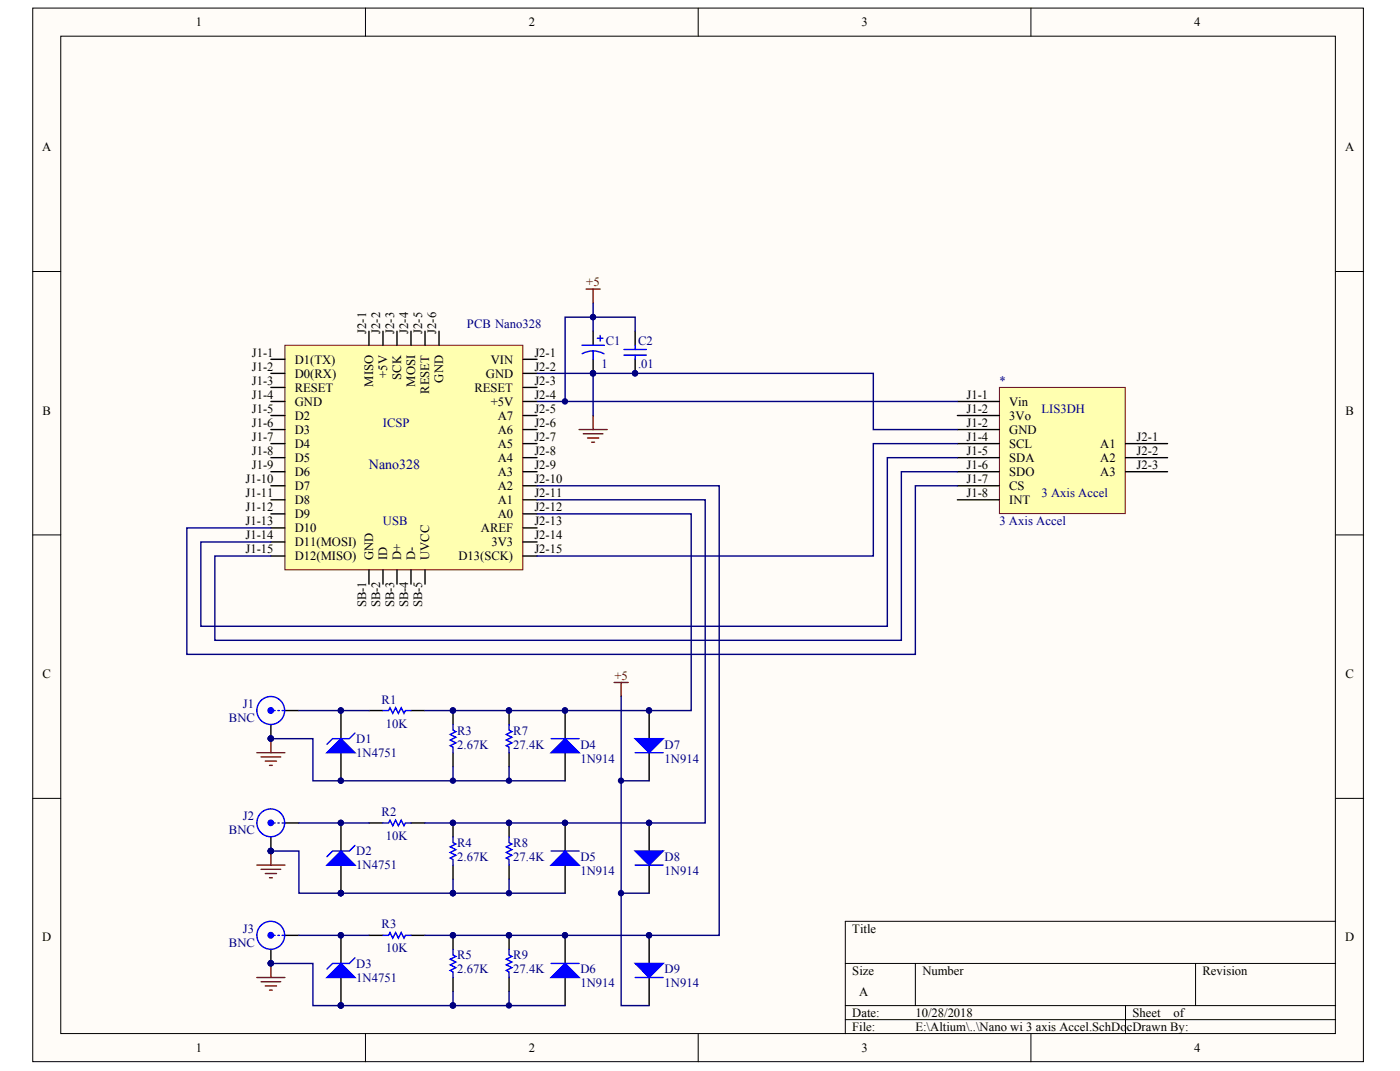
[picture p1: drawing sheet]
<svg xmlns="http://www.w3.org/2000/svg" width="271mm" height="207mm" viewBox="0 0 271 207" stroke-linecap="round" stroke-linejoin="round" font-family="sans-serif">
<g fill="#fffcf8" stroke="#000" stroke-width=".19">
<path d="M6.3 1.6h257.5v203.7h-257.5z"/>
<path d="M11.8 7h246.6v192.8h-246.6z"/>
</g>
<g fill="none" stroke="#000" stroke-width=".19">
<path d="M70.7 1.6v5.4M135.1 1.6v5.4M199.5 1.6v5.4M6.3 52.5h5.5M258.5 52.5h5.4M6.3 103.4h5.5M258.5 103.4h5.4M6.3 154.4h5.5M258.5 154.4h5.4M258.5 178.1h-94.9v21.8M70.7 199.9v5.4M135.1 199.9v5.4"/>
<path d="M163.6 186.3h94.9M163.6 194.4h94.9M163.6 197.2h94.9M177.1 186.3v8.1M199.5 199.9v5.4M217.8 194.4v5.5M231.4 186.3v8.1"/>
</g>
<path d="M55.1 66.8h46.1v43.4h-46.1z" fill="#ffffb0" stroke="#800000" stroke-width=".19"/>
<g fill="none" stroke="#000" stroke-width=".27">
<path d="M52.4 77.6h2.7M52.4 74.9h2.7M52.4 72.2h2.7M52.4 69.5h2.7M71.4 64v2.8M74.1 64v2.8M76.8 64v2.8M79.5 64v2.8M82.2 64v2.8M85 64v2.8M101.2 77.6h2.7M101.2 74.9h2.7"/>
<path d="M101.2 72.2h2.7M101.2 69.5h2.7M52.4 99.4h2.7M52.4 96.6h2.7M52.4 93.9h2.7M52.4 91.2h2.7M52.4 88.5h2.7M52.4 85.8h2.7M52.4 83.1h2.7M52.4 80.3h2.7M101.2 99.4h2.7M101.2 96.6h2.7"/>
<path d="M101.2 93.9h2.7M101.2 91.2h2.7M101.2 88.5h2.7M101.2 85.8h2.7M101.2 83.1h2.7M101.2 80.3h2.7M52.4 107.5h2.7M52.4 104.8h2.7M52.4 102.1h2.7M71.4 110.2v2.7M74.1 110.2v2.7M76.8 110.2v2.7"/>
<path d="M79.5 110.2v2.7M82.2 110.2v2.7M101.2 107.5h2.7M101.2 104.8h2.7M101.2 102.1h2.7"/>
</g>
<path d="M193.4 74.9h24.4v24.4h-24.4z" fill="#ffffb0" stroke="#800000" stroke-width=".19"/>
<g fill="none" stroke="#000" stroke-width=".27">
<path d="M114.8 64v2.8M114.8 69.5v2.7M122.9 64v2.8M122.9 69.5v2.7M185.3 77.6h8.1M185.3 96.6h8.1M185.3 93.9h8.1M185.3 91.2h8.1M185.3 88.5h8.1M185.3 85.8h8.1M185.3 83.1h8.1M185.3 80.3h8.1"/>
<path d="M217.8 91.2h8.1M217.8 88.5h8.1M217.8 85.8h8.1M55.1 137.4h2.7M66 137.4v5.4M71.4 137.4h2.7M79.5 137.4h2.7M87.7 137.4v2.7M98.5 137.4v2.7M109.4 137.4v5.4M125.6 137.4v5.4M52.4 140.1v2.7"/>
<path d="M55.1 159.1h2.7M66 145.5v5.5M66 159.1v5.5M71.4 159.1h2.7M79.5 159.1h2.7M87.7 145.5v2.8M87.7 159.1v2.7M98.5 145.5v2.8M98.5 159.1v2.7M109.4 145.5v5.5M109.4 159.1v5.5M125.6 145.5v5.5"/>
<path d="M125.6 159.1v5.5M52.4 161.8v2.8M66 167.3v5.4M87.7 167.3v2.7M98.5 167.3v2.7M109.4 167.3v5.4M125.6 167.3v5.4M52.4 183.6v2.7M55.1 180.9h2.7M66 180.9v5.4M66 189v5.4M71.4 180.9h2.7"/>
<path d="M79.5 180.9h2.7M87.7 180.9v2.7M87.7 189v2.7M98.5 180.9v2.7M98.5 189v2.7M109.4 180.9v5.4M109.4 189v5.4M125.6 180.9v5.4M125.6 189v5.4"/>
</g>
<g fill="none" stroke="#000080" stroke-width=".27">
<path d="M114.8 58.6v5.4M103.9 72.2h65.1v10.9h16.3M103.9 77.6h81.4M114.8 72.2v8.1M122.9 64v-2.7h-13.5v16.3M103.9 99.4h29.9v38h-51.6M103.9 96.6h32.6v62.5h-54.3M103.9 93.9h35.3v87h-57M185.3 85.8h-16.3v21.7h-65.1M185.3 88.5h-13.6v32.6h-132.8v-16.3h13.5M185.3 91.2h-10.9v32.6h-132.8v-16.3h10.8M185.3 93.9h-8.2v32.6h-140.9v-24.4h16.2"/>
<path d="M57.8 137.4h13.6M120.2 134.7v59.7h5.4M52.4 142.8h8.2v8.2h48.8M57.8 159.1h13.6M87.7 148.3v2.7M98.5 148.3v2.7M120.2 151h5.4M52.4 164.6h5.4v8.1h51.6M87.7 170v2.7M98.5 170v2.7M120.2 172.7h5.4M52.4 186.3h8.2v8.1h48.8"/>
<path d="M57.8 180.9h13.6M87.7 191.7v2.7M98.5 191.7v2.7"/>
</g>
<g fill="#000080" stroke="#000080" stroke-width=".19">
<circle cx="109.3" cy="137.4" r=".52"/>
<circle cx="114.8" cy="72.2" r=".52"/>
<circle cx="122.9" cy="72.2" r=".52"/>
<circle cx="98.5" cy="137.4" r=".52"/>
<circle cx="66" cy="150.9" r=".52"/>
<circle cx="65.9" cy="137.4" r=".52"/>
<circle cx="52.4" cy="164.5" r=".52"/>
<circle cx="52.4" cy="142.8" r=".52"/>
<circle cx="52.4" cy="186.3" r=".52"/>
<circle cx="109.3" cy="77.6" r=".52"/>
<circle cx="114.8" cy="61.3" r=".52"/>
<circle cx="87.6" cy="137.4" r=".52"/>
<circle cx="87.6" cy="159.1" r=".52"/>
<circle cx="87.6" cy="180.8" r=".52"/>
<circle cx="98.5" cy="159.1" r=".52"/>
<circle cx="98.5" cy="180.8" r=".52"/>
<circle cx="65.9" cy="172.7" r=".52"/>
<circle cx="66" cy="159.1" r=".52"/>
<circle cx="66" cy="194.4" r=".52"/>
<circle cx="65.9" cy="180.8" r=".52"/>
<circle cx="125.6" cy="137.4" r=".52"/>
<circle cx="109.3" cy="159.1" r=".52"/>
<circle cx="109.3" cy="180.8" r=".52"/>
<circle cx="125.6" cy="159.1" r=".52"/>
<circle cx="125.6" cy="180.8" r=".52"/>
<circle cx="87.6" cy="172.7" r=".52"/>
<circle cx="87.6" cy="194.4" r=".52"/>
<circle cx="98.5" cy="150.9" r=".52"/>
<circle cx="98.5" cy="172.7" r=".52"/>
<circle cx="98.5" cy="194.4" r=".52"/>
<circle cx="120.2" cy="150.9" r=".52"/>
<circle cx="120.2" cy="172.7" r=".52"/>
<circle cx="87.6" cy="150.9" r=".52"/>
</g>
<g fill="#00f" stroke="#00f" stroke-width=".27">
<path d="M109.4 142.8l2.7 2.7h-5.4z"/>
<path d="M66 142.8l2.7 2.7h-5.4z"/>
<path d="M66 164.6l2.7 2.7h-5.4z"/>
<path d="M66 186.3l2.7 2.7h-5.4z"/>
<path d="M122.9 142.8h5.4l-2.7 2.7z"/>
<path d="M109.4 164.6l2.7 2.7h-5.4z"/>
<path d="M109.4 186.3l2.7 2.7h-5.4z"/>
<path d="M122.9 164.6h5.4l-2.7 2.7z"/>
<path d="M122.9 186.3h5.4l-2.7 2.7z"/>
</g>
<g fill="none" stroke="#00f" stroke-width=".27">
<path d="M112.6 66.8h4.4M114.8 67.8l1.3 .3 .8 .3M114.8 67.8l-1.3 .2-.8 .4M114.8 67.8v1.7M115.6 65.4h1.1M116.1 64.9v1M120.7 67.6h4.4M120.7 68.7h4.4M122.9 66.8v.8M122.9 68.7v.8M53 137.4h.2M53.8 137.4h.3"/>
<path d="M54.6 137.4h.3M74.1 137.4h1.1l.3-.6 .5 1.1 .6-1.1 .5 1.1 .5-1.1 .6 1.1 .3-.5h1M53 159.1h.2M53.8 159.1h.3M54.6 159.1h.3M68.7 141.7l-1.1 1.1h-3.2l-1.1 1.1M74.1 159.1h1.1l.3-.5 .5 1.1 .6-1.1 .5 1.1 .5-1.1 .6 1.1 .3-.6h1M87.7 140.1v1.1l.5 .3-1.1 .5 1.1 .6-1.1 .5 1.1 .5-1.1 .6 .6 .3v1M98.5 140.1v1.1l.6 .3-1.1 .5 1.1 .6-1.1 .5 1.1 .5-1.1 .6 .5 .3v1M106.7 142.8h5.4M122.9 145.5h5.4M68.7 163.5l-1.1 1.1h-3.2l-1.1 1"/>
<path d="M87.7 161.8v1.1l.5 .3-1.1 .5 1.1 .6-1.1 .5 1.1 .6-1.1 .5 .6 .3v1.1M98.5 161.8v1.1l.6 .3-1.1 .5 1.1 .6-1.1 .5 1.1 .6-1.1 .5 .5 .3v1.1M106.7 164.6h5.4M122.9 167.3h5.4M53 180.9h.2M53.8 180.9h.3M54.6 180.9h.3M68.7 185.2l-1.1 1.1h-3.2l-1.1 1.1M74.1 180.9h1.1l.3-.6 .5 1.1 .6-1.1 .5 1.1 .5-1.1 .6 1.1 .3-.5h1M87.7 183.6v1.1l.5 .2-1.1 .6 1.1 .5-1.1 .6 1.1 .5-1.1 .5 .6 .3v1.1M98.5 183.6v1.1l.6 .2-1.1 .6 1.1 .5-1.1 .6 1.1 .5-1.1 .5 .5 .3v1.1M106.7 186.3h5.4"/>
<path d="M122.9 189h5.4"/>
<circle cx="52.4" cy="137.4" r="2.69"/>
<circle cx="52.4" cy="159.1" r="2.69"/>
<circle cx="52.4" cy="180.8" r="2.69"/>
</g>
<g fill="#00f" stroke="#00f" stroke-width=".27">
<circle cx="52.4" cy="159.1" r=".52"/>
<circle cx="52.4" cy="137.4" r=".52"/>
<circle cx="52.4" cy="180.8" r=".52"/>
</g>
<g fill="none" stroke="#800000" stroke-width=".27">
<path d="M113.4 55.9h2.7M114.8 55.9v2.7M112.1 83.1h5.4M112.9 83.9h3.8M113.7 84.7h2.2M114.5 85.5h.6M114.8 80.3v2.8M118.9 132h2.7M120.2 132v2.7M49.7 145.5h5.4M50.5 146.4h3.8M51.3 147.2h2.2"/>
<path d="M52.2 148h.5M52.4 142.8v2.7M49.7 167.3h5.4M50.5 168.1h3.8M51.3 168.9h2.2M52.2 169.7h.5M52.4 164.6v2.7M49.7 189h5.4M50.5 189.8h3.8M51.3 190.6h2.2M52.2 191.4h.5M52.4 186.3v2.7"/>
</g>
<text font-size="2.7" fill="#000080" x="71.4" y="90.6">Nano328</text>
<g font-size="2.4">
<text x="37.9" y="5.1">1</text>
<text x="102.3" y="5.1">2</text>
<text x="166.7" y="5.1">3</text>
<text x="231.1" y="5.1">4</text>
<text x="8.1" y="29.2">A</text>
<text x="260.3" y="29.2">A</text>
<text x="70.9" y="64.6" transform="rotate(-90 70.9 64.6)">J2-1</text>
<text x="73.6" y="64.6" transform="rotate(-90 73.6 64.6)">J2-2</text>
<text x="76.3" y="64.6" transform="rotate(-90 76.3 64.6)">J2-3</text>
<text x="79" y="64.6" transform="rotate(-90 79 64.6)">J2-4</text>
<text x="81.7" y="64.6" transform="rotate(-90 81.7 64.6)">J2-5</text>
<text x="84.4" y="64.6" transform="rotate(-90 84.4 64.6)">J2-6</text>
<text x="48.7" y="71.7">J1-2</text>
<text x="48.7" y="69">J1-1</text>
<text x="57" y="70.3">D1(TX)</text>
<text x="95" y="70.3">VIN</text>
<text x="103.4" y="71.7">J2-2</text>
<text x="103.4" y="69">J2-1</text>
<text x="48.7" y="77.1">J1-4</text>
<text x="48.7" y="74.4">J1-3</text>
<text x="57" y="75.8">RESET</text>
<text x="57" y="73">D0(RX)</text>
<text x="72.2" y="74.8" transform="rotate(-90 72.2 74.8)">MISO</text>
<text x="75" y="73" transform="rotate(-90 75 73)">+5V</text>
<text x="77.7" y="73.4" transform="rotate(-90 77.7 73.4)">SCK</text>
<text x="80.4" y="74.8" transform="rotate(-90 80.4 74.8)">MOSI</text>
<text x="83.1" y="76.1" transform="rotate(-90 83.1 76.1)">RESET</text>
<text x="85.8" y="74" transform="rotate(-90 85.8 74)">GND</text>
<text x="91.8" y="75.8">RESET</text>
<text x="94" y="73">GND</text>
<text x="103.4" y="77.1">J2-4</text>
<text x="103.4" y="74.4">J2-3</text>
<text x="187" y="77.1">J1-1</text>
<text x="8.2" y="80.1">B</text>
<text x="48.7" y="82.5">J1-6</text>
<text x="48.7" y="79.8">J1-5</text>
<text x="57" y="83.9">D3</text>
<text x="57" y="81.2">D2</text>
<text x="57" y="78.5">GND</text>
<text x="95" y="78.5">+5V</text>
<text x="96.3" y="83.9">A6</text>
<text x="96.3" y="81.2">A7</text>
<text x="103.4" y="82.5">J2-6</text>
<text x="103.4" y="79.8">J2-5</text>
<text x="187" y="82.5">J1-2</text>
<text x="187" y="79.8">J1-2</text>
<text x="195.3" y="83.9">GND</text>
<text x="195.3" y="81.2">3Vo</text>
<text x="195.3" y="78.5">Vin</text>
<text x="260.4" y="80.1">B</text>
<text x="48.7" y="88">J1-8</text>
<text x="48.7" y="85.3">J1-7</text>
<text x="57" y="89.3">D5</text>
<text x="57" y="86.6">D4</text>
<text x="96.3" y="89.3">A4</text>
<text x="96.3" y="86.6">A5</text>
<text x="103.4" y="88">J2-8</text>
<text x="103.4" y="85.3">J2-7</text>
<text x="187" y="88">J1-5</text>
<text x="187" y="85.3">J1-4</text>
<text x="195.3" y="89.3">SDA</text>
<text x="195.3" y="86.6">SCL</text>
<text x="212.9" y="89.3">A2</text>
<text x="212.9" y="86.6">A1</text>
<text x="220" y="88">J2-2</text>
<text x="220" y="85.3">J2-1</text>
<text x="47.5" y="93.4">J1-10</text>
<text x="48.7" y="90.7">J1-9</text>
<text x="57" y="94.8">D7</text>
<text x="57" y="92">D6</text>
<text x="96.3" y="94.8">A2</text>
<text x="96.3" y="92">A3</text>
<text x="103.4" y="93.4">J2-10</text>
<text x="103.4" y="90.7">J2-9</text>
<text x="187" y="93.4">J1-7</text>
<text x="187" y="90.7">J1-6</text>
<text x="195.3" y="94.8">CS</text>
<text x="195.3" y="92">SDO</text>
<text x="212.9" y="92">A3</text>
<text x="220" y="90.7">J2-3</text>
<text x="47.5" y="101.5">J1-13</text>
<text x="47.5" y="98.8">J1-12</text>
<text x="47.5" y="96.1">J1-11</text>
<text x="57" y="100.2">D9</text>
<text x="57" y="97.5">D8</text>
<text x="96.3" y="100.2">A0</text>
<text x="96.3" y="97.5">A1</text>
<text x="103.4" y="101.5">J2-13</text>
<text x="103.4" y="98.8">J2-12</text>
<text x="103.4" y="96.1">J2-11</text>
<text x="187" y="96.1">J1-8</text>
<text x="195.3" y="97.5">INT</text>
<text x="47.5" y="107">J1-15</text>
<text x="47.5" y="104.2">J1-14</text>
<text x="57" y="105.6">D11(MOSI)</text>
<text x="57" y="102.9">D10</text>
<text x="93.1" y="102.9">AREF</text>
<text x="95.1" y="105.6">3V3</text>
<text x="103.4" y="107">J2-15</text>
<text x="103.4" y="104.2">J2-14</text>
<text x="57" y="108.3">D12(MISO)</text>
<text x="72.2" y="108.3" transform="rotate(-90 72.2 108.3)">GND</text>
<text x="75" y="108.3" transform="rotate(-90 75 108.3)">ID</text>
<text x="77.7" y="108.3" transform="rotate(-90 77.7 108.3)">D+</text>
<text x="80.4" y="108.3" transform="rotate(-90 80.4 108.3)">D-</text>
<text x="83.1" y="108.3" transform="rotate(-90 83.1 108.3)">UVCC</text>
<text x="88.7" y="108.3">D13(SCK)</text>
<text x="70.9" y="117.4" transform="rotate(-90 70.9 117.4)">SB-1</text>
<text x="73.6" y="117.4" transform="rotate(-90 73.6 117.4)">SB-2</text>
<text x="76.3" y="117.4" transform="rotate(-90 76.3 117.4)">SB-3</text>
<text x="79" y="117.4" transform="rotate(-90 79 117.4)">SB-4</text>
<text x="81.7" y="117.4" transform="rotate(-90 81.7 117.4)">SB-5</text>
<text x="8.2" y="131.1">C</text>
<text x="260.4" y="131.1">C</text>
<text x="8.1" y="182">D</text>
<text x="164.9" y="180.3">Title</text>
<text x="260.3" y="182">D</text>
<text x="164.9" y="188.5">Size</text>
<text x="178.5" y="188.5">Number</text>
<text x="232.7" y="188.5">Revision</text>
<text x="164.9" y="196.6">Date:</text>
<text x="166.3" y="192.6">A</text>
<text x="177.1" y="196.6">10/28/2018</text>
<text x="219.2" y="196.6">Sheet</text>
<text x="227.1" y="196.6">of</text>
<text x="37.9" y="203.4">1</text>
<text x="102.3" y="203.4">2</text>
<text x="164.9" y="199.4">File:</text>
<text x="166.7" y="203.4">3</text>
<text x="177.1" y="199.4">E:\Altium\..\Nano wi 3 axis Accel.SchDocDrawn By:</text>
<text x="231.1" y="203.4">4</text>
</g>
<g font-size="2.4" fill="#800000">
<text x="113.5" y="55.4">+5</text>
<text x="118.9" y="131.4">+5</text>
</g>
<g font-size="2.4" fill="#000080">
<text x="90.4" y="63.5">PCB Nano328</text>
<text x="116.4" y="71.1">1</text>
<text x="117.2" y="66.8">C1</text>
<text x="123.5" y="71.1">.01</text>
<text x="123.5" y="66.8">C2</text>
<text x="193.4" y="74.4">*</text>
<text x="74.1" y="82.5">ICSP</text>
<text x="201.6" y="79.8">LIS3DH</text>
<text x="74.1" y="101.5">USB</text>
<text x="193.4" y="101.5">3 Axis Accel</text>
<text x="201.6" y="96.1">3 Axis Accel</text>
<text x="47" y="136.9">J1</text>
<text x="73.9" y="136">R1</text>
<text x="44.3" y="139.6">BNC</text>
<text x="69" y="143.6">D1</text>
<text x="74.7" y="140.7">10K</text>
<text x="88.5" y="142">R3</text>
<text x="99.3" y="142">R7</text>
<text x="69" y="146.4">1N4751</text>
<text x="88.5" y="144.7">2.67K</text>
<text x="99.3" y="144.7">27.4K</text>
<text x="112.3" y="144.7">D4</text>
<text x="112.3" y="147.5">1N914</text>
<text x="128.6" y="144.7">D7</text>
<text x="128.6" y="147.5">1N914</text>
<text x="44.3" y="161.3">BNC</text>
<text x="47" y="158.6">J2</text>
<text x="73.9" y="157.8">R2</text>
<text x="69" y="165.4">D2</text>
<text x="74.7" y="162.4">10K</text>
<text x="88.5" y="166.5">2.67K</text>
<text x="88.5" y="163.8">R4</text>
<text x="99.3" y="166.5">27.4K</text>
<text x="99.3" y="163.8">R8</text>
<text x="112.3" y="166.5">D5</text>
<text x="128.6" y="166.5">D8</text>
<text x="69" y="168.1">1N4751</text>
<text x="112.3" y="169.2">1N914</text>
<text x="128.6" y="169.2">1N914</text>
<text x="73.9" y="179.5">R3</text>
<text x="44.3" y="183.1">BNC</text>
<text x="47" y="180.3">J3</text>
<text x="74.7" y="184.1">10K</text>
<text x="88.5" y="185.5">R5</text>
<text x="99.3" y="185.5">R9</text>
<text x="69" y="187.1">D3</text>
<text x="69" y="189.8">1N4751</text>
<text x="88.5" y="188.2">2.67K</text>
<text x="99.3" y="188.2">27.4K</text>
<text x="112.3" y="188.2">D6</text>
<text x="112.3" y="190.9">1N914</text>
<text x="128.6" y="188.2">D9</text>
<text x="128.6" y="190.9">1N914</text>
</g>
</svg>
